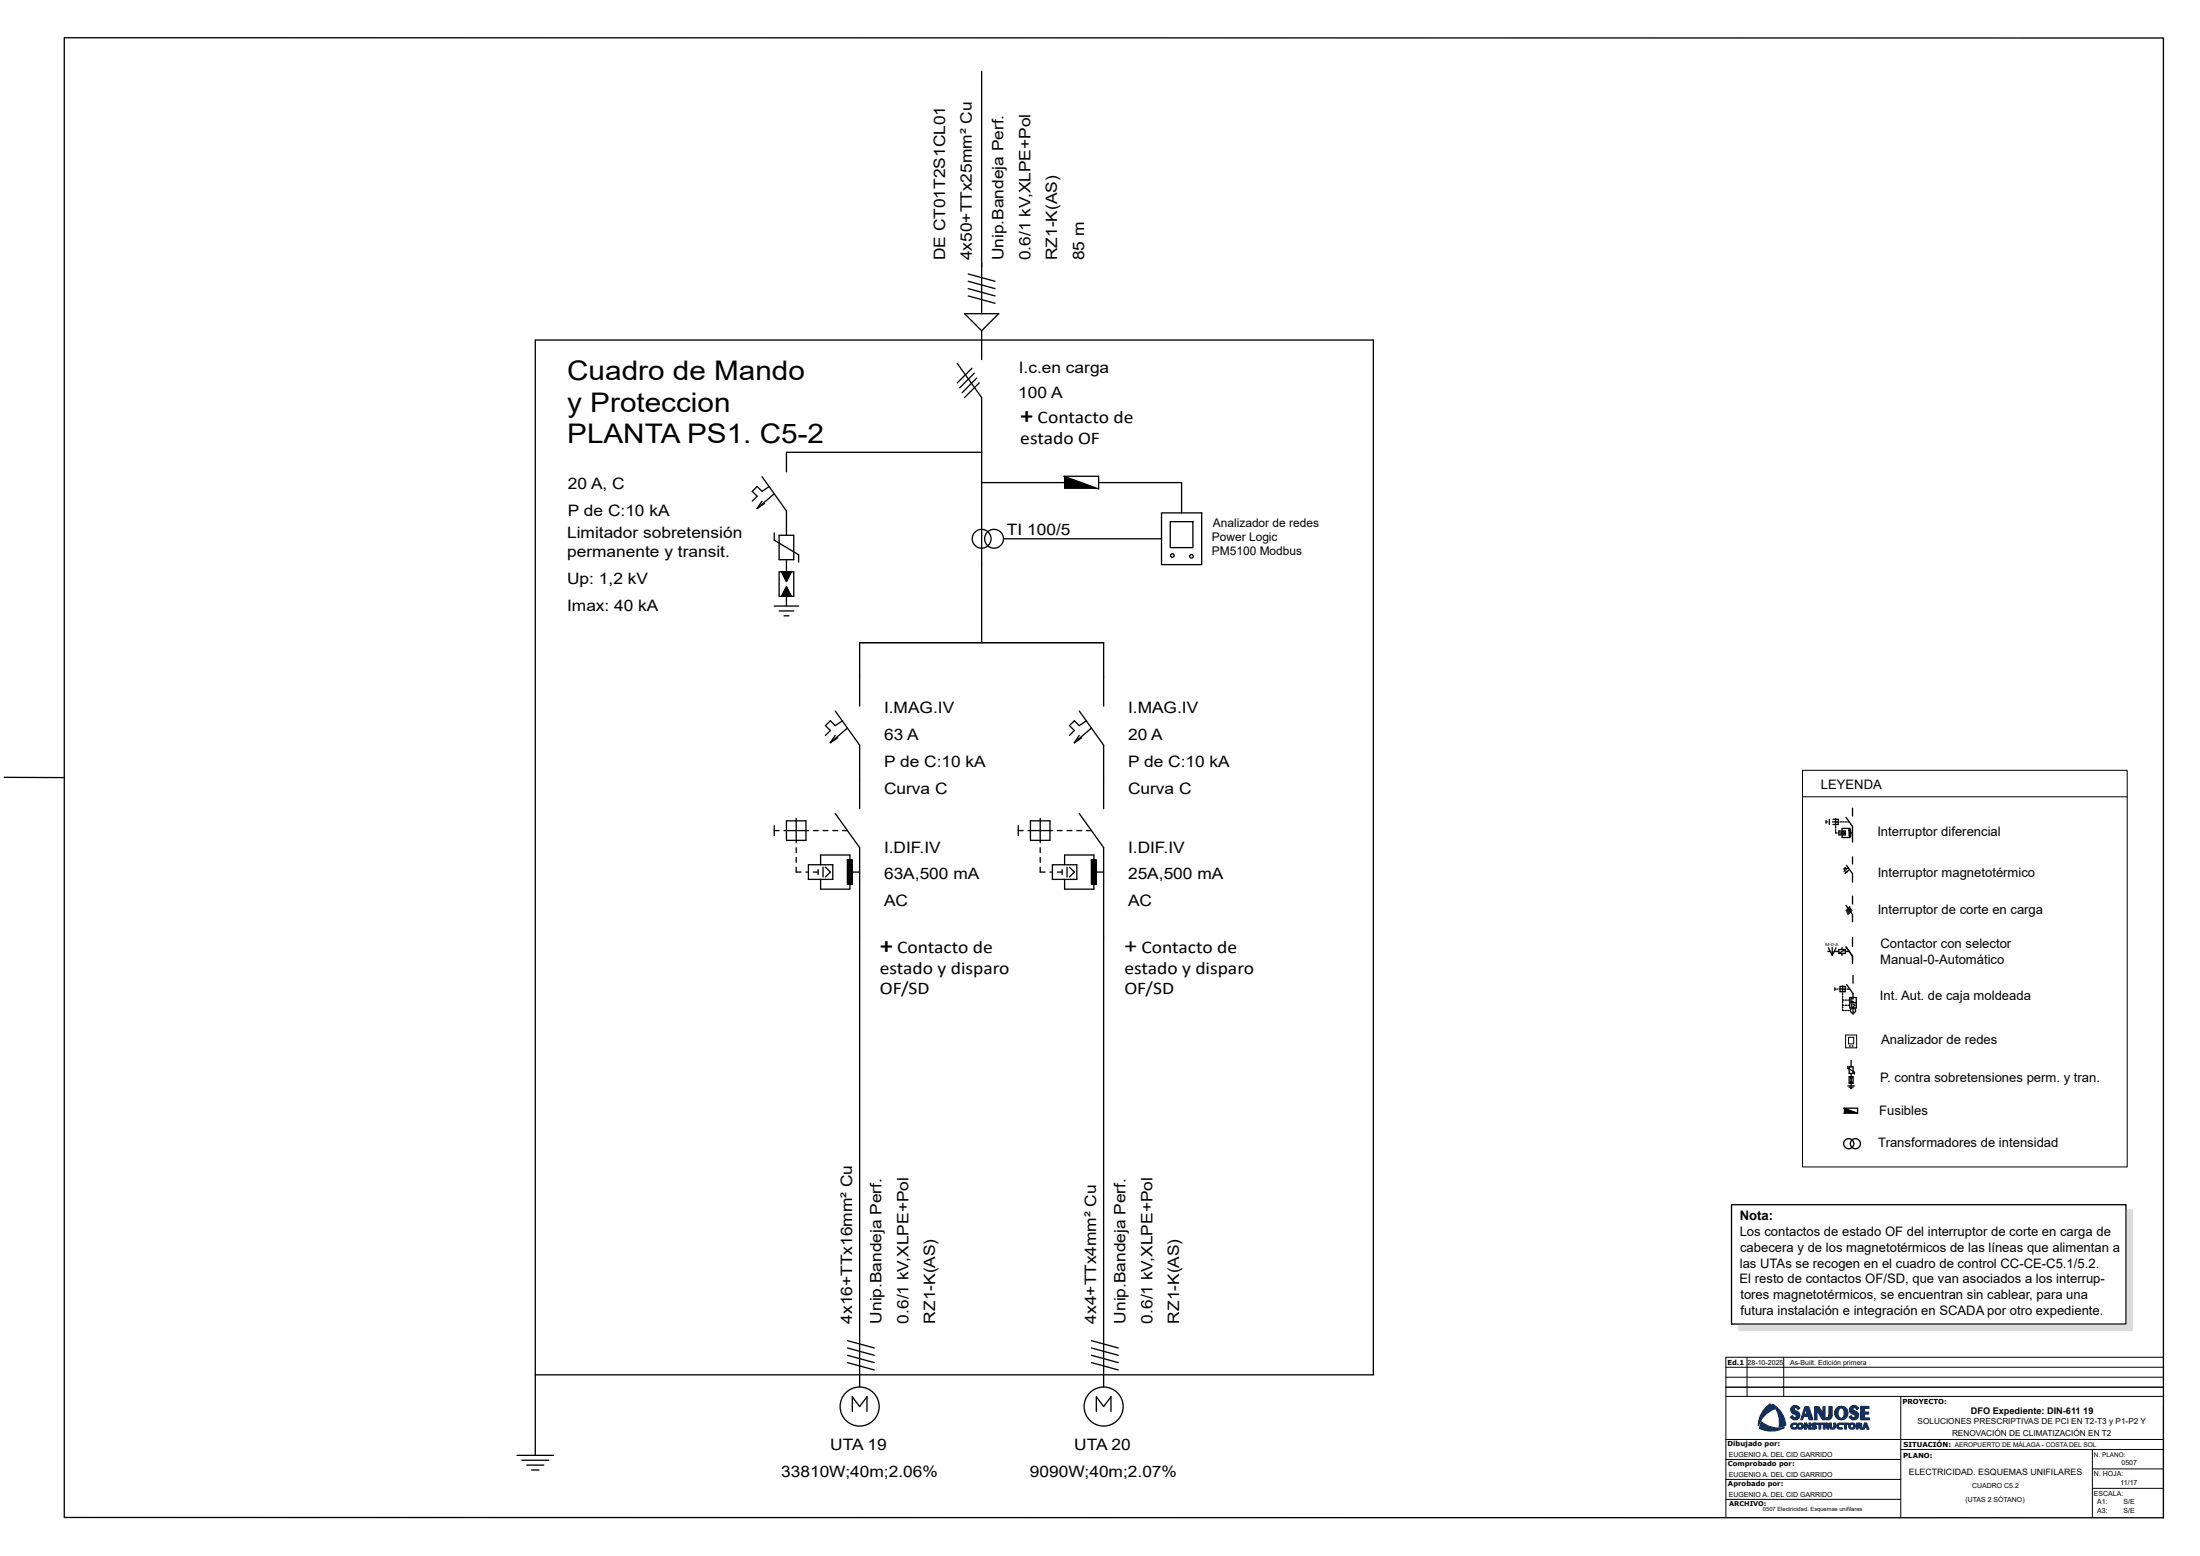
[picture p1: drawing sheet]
<svg xmlns="http://www.w3.org/2000/svg" width="420mm" height="297mm" viewBox="0 0 420 297" stroke-linecap="round" stroke-linejoin="round" font-family="sans-serif">
<!-- layer: LINEAS -->
<g fill="none" stroke="#000" stroke-width=".25">
<path d="M187.4 13.6v46.3M184.8 55.1l5.2 1.4M184.8 53.7l5.2 1.4M184.8 56.5l5.2 1.4M184.8 52.3l5.2 1.4M187.4 63.1v5.5M150.1 90.1v-3.8h37.3v36.4M203.1 90.9h6.6v2.4zM191.6 102.8h30.1M164.1 134.8v-12.1h46.6v12.1M164.1 142.2v12.1M210.7 142.2v12.1"/>
<path d="M164.1 161.8v102.9M210.7 161.8v102.9M161.8 258.7l5.1 1.4M161.8 257.3l5.1 1.4M161.8 255.9l5.1 1.4M208.4 258.7l5.1 1.4M208.4 257.3l5.1 1.4M208.4 255.9l5.1 1.4M161.8 260.1l5.1 1.4M208.4 260.1l5.1 1.4"/>
<circle cx="187.4" cy="102.8" r="1.8"/>
<circle cx="189.8" cy="102.8" r="1.8"/>
</g>
<!-- layer: SIMBOLOS -->
<g fill="none" stroke="#000" stroke-width=".25">
<path d="M184.1 59.9h6.6l-3.3 3.2zM182.7 69.4l4.7 6.5v10.4M185.5 70.3l-2.8 2.8M186 71.2l-2.8 2.8M186.5 72.2l-2.8 2.8M186.9 73.1l-2.8 2.8M145.5 91l4.6 6.5v4.7M145.5 95.7l-1 1.3M145.9 96.1l-1.4 .9M146.9 92.9l-1.4 .9-1-.9-.9 .9 .9 .9-.9 1M147.8 94.3l-3.3 2.7M147.8 101.7v1.4l4.7 2.8v1.4"/>
<path d="M147.8 115.7h4.7M148.7 102.2h2.8v4.6h-2.8zM148.7 109.2h2.8v4.6h-2.8zM148.7 116.6h2.8M149.2 109.2h1.9l-1 1.8zM149.7 117.5h.9M150.1 112l1 1.8h-1.9zM150.1 106.8v2.4M150.1 113.8v1.9M159.5 135.7l4.6 6.5M160.9 137.6l-1.4 .9-1-.9-.9 .9 .9 .9-.9 1M161.8 139l-3.3 2.8"/>
<path d="M206 135.7l4.7 6.5M207.4 137.6l-1.4 .9-.9-.9-.9 .9 .9 .9-.9 1M208.4 139l-3.3 2.8M147.8 158.5h.9M147.8 157.6v1.9M149.7 158.5h4.6M150.1 156.7h3.8v3.7h-3.8zM152 156.2v4.7M155.3 158.5h.9M157.1 158.5h1M159 158.5h.9M159.5 140.4l-1 1.4"/>
<path d="M159.5 155.3l4.6 6.5M159.9 140.8l-1.4 1M160.9 158.5h.9M194.4 158.5h.9M194.4 157.6v1.9M196.3 158.5h4.6M196.7 156.7h3.7v3.7h-3.7zM198.6 156.2v4.7M201.8 158.5h1M203.7 158.5h.9M205.6 158.5h.9M206 140.4l-.9 1.4"/>
<path d="M206 155.3l4.7 6.5M206.5 140.8l-1.4 1M207.4 158.5h1M152 161.8v.9M152 163.7v.9M152 165.5v1h.9M153.9 166.5h.4M154.3 165.1h4.7v2.8h-4.7zM155.3 166.5h.9M156.2 166v.9M156.7 167.9v1.8h5.5v-.9M157.1 165.5v1.9"/>
<path d="M157.6 165.5l.9 1-.9 .9M161.8 164.1h.9v4.7zM161.8 164.1l.9 4.7h-.9zM162.2 164.1v-.9h-5.5v1.9M162.7 166.5h1.4M198.6 165.5v1h.9M198.6 161.8v.9M198.6 163.7v.9M200.4 166.5h.5M200.9 165.1h4.7v2.8h-4.7zM201.8 166.5h1M202.8 166v.9"/>
<path d="M203.2 167.9v1.8h5.6v-.9M203.7 165.5v1.9M204.2 165.5l.9 1-.9 .9M208.4 164.1h.9v4.7zM208.4 164.1l.9 4.7h-.9zM208.8 164.1v-.9h-5.6v1.9M209.3 166.5h1.4M162.7 269.4v-2.8l1.4 1.9 1.4-1.9v2.8M209.3 269.4v-2.8l1.4 1.9 1.4-1.9v2.8"/>
<circle cx="164.1" cy="268.5" r="3.7"/>
<circle cx="210.7" cy="268.5" r="3.7"/>
</g>
<path d="M149.2 109.2h1.9l-1 1.8zM150.1 112l1 1.8h-1.9zM161.8 164.1h.9v4.7zM161.8 164.1l.9 4.7h-.9zM208.4 164.1h.9v4.7zM208.4 164.1l.9 4.7h-.9z" fill="none" stroke="#000" stroke-width=".19"/>
<path d="M149.2 109.2h1.9l-1 1.8zM150.1 112l1 1.8h-1.9zM161.8 164.1h.9v4.7zM161.8 164.1l.9 4.7h-.9zM208.4 164.1h.9v4.7zM208.4 164.1l.9 4.7h-.9z" fill="#000"/>
<!-- layer: RECUADRO -->
<path d="M98.7 277.8h7M99.6 278.7h5.2M100.6 279.7h3.2M102.2 262.4h160v-197.5h-160v212.9M101.5 280.6h1.4" fill="none" stroke="#000" stroke-width=".25"/>
<!-- layer: 0 -->
<g fill="none" stroke="#000" stroke-width=".25">
<path d="M187.4 92.1h18.5M209.7 92.1h15.9v5.8M221.7 97.9h7.7v9.9h-7.7zM223.4 99.6h4.3v4.9h-4.3z"/>
<circle cx="223.8" cy="106" r=".34"/>
<circle cx="227.5" cy="106.2" r=".34"/>
</g>
<!-- layer: LINEAS -->
<path d="M203.1 90.9l6.6 2.4h-6.6z" fill="#000"/>
<!-- layer: Cajetin -->
<path d="M12.3 7.2l400.7 .1v282.4l-400.7-.1z" fill="none" stroke="#000" stroke-width=".25"/>
<g fill="none" stroke="#000" stroke-width=".19">
<path d="M333.5 259.1v7.4M340.5 259.1v7.4M413 259.1h-83.5v30.6M329.5 274.8h83.5M329.5 264.8h83.5M329.5 262.9h83.5M329.5 278.6h33.4M329.5 266.5h83.5M362.9 276.7h50.1M362.9 266.5v23.2M399.5 276.7v13M413 268.4v21.3"/>
<path d="M329.5 286.2h33.4M399.5 280.4h13.5M399.5 284.1h13.5"/>
</g>
<path d="M337.2 268.6a5 5 0 0 0-1.5 3.5 5.2 5.2 0 0 1 3.1-3.2l-.3-.5a.6 .6 0 0 0-.6-.3 .6 .6 0 0 0-.5 .3zM338.4 268.1a5.2 5.2 0 0 1 1.3 4.2h.5a.6 .6 0 0 0 .6-.3 .6 .6 0 0 0 0-.7 5 5 0 0 0-2.4-3.2zM336.3 271.4l-.2 .5a.6 .6 0 0 0-.1 .7 .6 .6 0 0 0 .6 .3 5 5 0 0 0 4-.4 5.2 5.2 0 0 1-4.3-1.1z" fill-rule="evenodd" fill="#082f6d"/>
<path d="M336.3 271.4a5.2 5.2 0 0 0 4.3 1.1 5 5 0 0 1-4.6 .1v-.6zM337.4 268.4l.5-.4 .5 .4 .4 .5a5.2 5.2 0 0 0-3.1 3.2 5 5 0 0 1 1.7-3.7zM338.4 268.1a5 5 0 0 1 2.5 3.9l-.6 .3h-.6a5.2 5.2 0 0 0-1.3-4.2z" fill="none" stroke="#082f6d" stroke-width=".25"/>
<path d="M342.1 268.5a1.01 1.01 0 0 1 1.5 .3l-.3 .2a.39 .39 0 0 0-.4-.4 .39 .39 0 0 0-.4 .4l.1 .2a1.06 1.06 0 0 1 1 1.2 .98 .98 0 0 1-.9 .6 .98 .98 0 0 1-.9-.5l.3-.3a.41 .41 0 0 0 .5 .4 .41 .41 0 0 0 .4-.4l-.2-.1a.99 .99 0 0 1-.9-1.3z" fill-rule="evenodd" fill="#082f6d"/>
<path d="M342.2 268.5l.6-.2 .4 .1 .4 .4-.3 .2a.44 .44 0 0 0-.4-.3 .44 .44 0 0 0-.4 .2l.1 .3a.92 .92 0 0 1 .9 .6 .92 .92 0 0 1-.4 1.1l-.7 .1-.6-.5 .3-.3 .2 .2a.37 .37 0 0 0 .3 .2 .37 .37 0 0 0 .4-.2l-.1-.3a1.22 1.22 0 0 1-1-1.2z" fill="none" stroke="#082f6d" stroke-width=".25"/>
<path d="M344.6 269.1h.2l.2 .8h-.6zM344.6 268.5l-.8 2.5h.3l.2-.7h.9l.2 .7h.7l-.8-2.5z" fill-rule="evenodd" fill="#082f6d"/>
<path d="M344.6 268.5h.7l.8 2.5h-.7l-.2-.7h-.9l-.2 .7h-.3zM344.6 269.1h.2l.2 .8h-.6z" fill="none" stroke="#082f6d" stroke-width=".25"/>
<path d="M346.4 268.5h.8l.9 1.3-.1-1.3h.4v2.5h-.4l-1.2-1.8 .1 1.8h-.5z" fill-rule="evenodd" fill="#082f6d"/>
<path d="M346.4 268.5h.8l.9 1.3-.1-1.3h.4v2.5h-.4l-1.2-1.8 .1 1.8h-.5z" fill="none" stroke="#082f6d" stroke-width=".25"/>
<path d="M353.3 268.5a1.01 1.01 0 0 1 1.5 .3l-.3 .2a.39 .39 0 0 0-.4-.4 .39 .39 0 0 0-.4 .4l.1 .2a1.06 1.06 0 0 1 1 1.2 .98 .98 0 0 1-.9 .6 .98 .98 0 0 1-.9-.5l.4-.3a.41 .41 0 0 0 .4 .4 .41 .41 0 0 0 .4-.4l-.1-.1a.99 .99 0 0 1-1-1.3z" fill-rule="evenodd" fill="#082f6d"/>
<path d="M353.4 268.5l.6-.2 .4 .1 .4 .4-.3 .2a.44 .44 0 0 0-.3-.3 .44 .44 0 0 0-.5 .2l.1 .3a.92 .92 0 0 1 .9 .6 .92 .92 0 0 1-.4 1.1l-.6 .1-.7-.5 .4-.3 .1 .2a.37 .37 0 0 0 .3 .2 .37 .37 0 0 0 .4-.2l-.1-.3a1.22 1.22 0 0 1-1-1.2z" fill="none" stroke="#082f6d" stroke-width=".25"/>
<path d="M355.2 268.5h1.6v.3h-.9v.7h.8v.4h-.8v.7h1v.4h-1.7z" fill-rule="evenodd" fill="#082f6d"/>
<path d="M355.2 268.5h1.6v.3h-.9v.7h.8v.4h-.8v.7h1v.4h-1.7z" fill="none" stroke="#082f6d" stroke-width=".25"/>
<path d="M350.2 269.7a1.3 1.3 0 0 1 2.6 0 1.3 1.3 0 0 1-2.6 0zM351.2 268.8a1.14 1.14 0 0 0 .4 1.9 1.27 1.27 0 0 0 0-2z" fill-rule="evenodd" fill="#082f6d"/>
<g fill="none" stroke="#082f6d" stroke-width=".25">
<path d="M351.2 268.8h.1a.95 .95 0 0 1 .7 1.4 .54 .54 0 0 1-.5 .6 .54 .54 0 0 1-.5-.6l-.1-.8z"/>
<circle cx="351.5" cy="269.7" r="1.27"/>
</g>
<path d="M352.9 272.2a.65 .65 0 0 0 1.3 0 .65 .65 0 0 0-1.3 0zM353.2 272.2a.4 .4 0 0 0 .8 0 .4 .4 0 0 0-.8 0zM351.8 271.6v.3h.4v.9h.3v-.9h.4v-.3zM350.8 271.8l.6-.2 .3 .1-.1 .2a.43 .43 0 0 0-.5 0 .43 .43 0 0 0 0 .6 .43 .43 0 0 0 .5 0l.1 .2a.64 .64 0 0 1-.8 0 .64 .64 0 0 1-.1-.9zM349.3 271.6h.3v.8l.3 .2 .2-.2v-.8h.3v.7a.57 .57 0 0 1-.5 .5 .57 .57 0 0 1-.6-.5zM346.9 271.6v.3h.4v.9h.3v-.9h.4v-.3zM345.9 271.8v.3l.6 .4h-.6v.2a.5 .5 0 0 0 .6 .1 .5 .5 0 0 0 .2-.6l-.5-.3h.5v-.2l-.4-.1zM343 272.2a.65 .65 0 0 0 1.3 0 .65 .65 0 0 0-1.3 0zM343.3 272.2a.4 .4 0 0 0 .8 0 .4 .4 0 0 0-.8 0zM342 271.8l.6-.2 .3 .1v.2a.43 .43 0 0 0-.6 0 .43 .43 0 0 0 0 .6 .43 .43 0 0 0 .6 0v.2a.64 .64 0 0 1-.8 0 .64 .64 0 0 1-.1-.9zM354.7 271.8l.1 .4a.22 .22 0 0 0 .3-.1 .22 .22 0 0 0-.1-.3 .22 .22 0 0 0-.3 0zM354.4 271.7v1.1h.3l.1-.5 .2 .1 .1 .4h.3l-.3-.6 .3-.2a.66 .66 0 0 0-1-.3zM348.4 271.8l.1 .4a.22 .22 0 0 0 .3-.1 .22 .22 0 0 0-.1-.3 .22 .22 0 0 0-.3 0zM348.1 271.7v1.1h.3l.1-.5 .2 .1 .1 .4h.3l-.3-.6 .3-.2a.66 .66 0 0 0-1-.3zM344.5 271.6h.4l.5 .8v-.8h.2v1.2h-.3l-.5-.9v.9h-.3z" fill-rule="evenodd" fill="#082f6d"/>
<g fill="none" stroke="#082f6d" stroke-width=".25">
<path d="M342 271.9l.7-.3 .2 .1v.2a.42 .42 0 0 0-.6 0 .42 .42 0 0 0 0 .6 .42 .42 0 0 0 .6 0v.2l-.5 .1a.56 .56 0 0 1-.4-.9zM344.5 271.6h.4l.5 .8v-.8h.2v1.2h-.3l-.5-.9v.9h-.3zM346.3 272a.39 .39 0 0 1 .5 .4 .39 .39 0 0 1-.5 .4l-.4-.1v-.2l.5 .1M346.3 271.8l.4 .1v-.2a.5 .5 0 0 0-.5-.1 .5 .5 0 0 0-.3 .5l.5 .2M346.9 271.6h1.1v.3h-.4v.9h-.3v-.9h-.4zM348.1 271.7a.62 .62 0 0 1 1 .3l-.3 .2 .3 .6h-.3l-.1-.4-.2-.1-.1 .5h-.3zM348.4 271.8h.3a.21 .21 0 0 1 0 .3 .21 .21 0 0 1-.3 .1zM349.3 271.6h.3v.8l.3 .2 .2-.2v-.8h.3v.7a.57 .57 0 0 1-.5 .5 .57 .57 0 0 1-.6-.5zM350.7 271.9l.8-.3 .2 .1-.1 .2a.42 .42 0 0 0-.5 0 .42 .42 0 0 0 0 .6 .42 .42 0 0 0 .5 0l.1 .2-.5 .1a.56 .56 0 0 1-.5-.9zM351.8 271.6h1.1v.3h-.4v.9h-.3v-.9h-.4zM354.4 271.7a.62 .62 0 0 1 1 .3l-.3 .2 .3 .6h-.3l-.1-.4-.2-.1-.1 .5h-.3zM354.7 271.8h.3a.21 .21 0 0 1 0 .3 .21 .21 0 0 1-.3 .1z"/>
<circle cx="343.6" cy="272.2" r=".61"/>
<circle cx="343.7" cy="272.2" r=".37"/>
<circle cx="353.5" cy="272.2" r=".61"/>
<circle cx="353.6" cy="272.2" r=".37"/>
</g>
<path d="M346.3 271.8v.2" fill="none" stroke="#082f6d" stroke-width=".2"/>
<path d="M346.4 272.3v.3" fill="none" stroke="#082f6d" stroke-width=".23"/>
<path d="M356 271.6l-.5 1.2h.4l.1-.3h.4l.1 .3h.3l-.5-1.2zM356.2 271.8l.1 .5h-.3z" fill-rule="evenodd" fill="#082f6d"/>
<path d="M356 271.6h.3l.5 1.2h-.3l-.1-.3h-.4l-.1 .3h-.4zM356.2 271.8l.1 .5h-.3z" fill="none" stroke="#082f6d" stroke-width=".25"/>
<path d="M349.2 268.5h.6v1.7a.85 .85 0 0 1-1.2 .7v-.3h.4l.2-.3z" fill-rule="evenodd" fill="#082f6d"/>
<path d="M349.2 268.5h.6v1.7a.85 .85 0 0 1-1.2 .7v-.3h.4l.1-.2z" fill="none" stroke="#082f6d" stroke-width=".25"/>
<!-- layer: 0 -->
<path d="M.8 148.4h11.5" fill="none" stroke="#000" stroke-width=".25"/>
<!-- layer: Cajetin -->
<path d="M329.5 261h83.5M329.5 282.4h33.4" fill="none" stroke="#000" stroke-width=".19"/>
<!-- layer: TEXTO -->
<path d="M330.6 229.9h75.3v22.8h-75.3z" fill="none" stroke="#000" stroke-width=".25"/>
<path d="M406.1 230.9h1v23.1l-1-1z" fill="none" stroke="#dbdbdb" stroke-width=".19"/>
<path d="M406.1 230.9h1v23.1l-1-1z" fill="#dbdbdb"/>
<path d="M331.9 253h74.2l1 1h-75.2z" fill="none" stroke="#dbdbdb" stroke-width=".19"/>
<path d="M331.9 253h74.2l1 1h-75.2z" fill="#dbdbdb"/>
<!-- layer: RF-IE-DIBUJO SIMBOLOS -->
<g fill="none" stroke="#000" stroke-width=".19">
<path d="M352.3 197.6h2.2v2.4h-2.2zM352.9 198h1v1.2h-1z"/>
<circle cx="353.2" cy="199.7" r=".08"/>
<circle cx="353.7" cy="199.7" r=".08"/>
</g>
<!-- layer: RF-IE-TEXTO -->
<path d="M344.1 147h62v75.7h-62zM344.1 152.1h62" fill="none" stroke="#000" stroke-width=".19"/>
<!-- layer: SIMBOLOS -->
<g fill="none" stroke="#000" stroke-width=".25">
<path d="M348.6 156.9h.3M348.6 156.6v.5M349.2 156.4v1M349.8 156.9h1.3M349.9 156.4h1v1h-1M350.4 156.3v1.2M350.4 157.7v.3M350.4 158.2v.3M350.4 158.7v.3h.3M350.9 159h.2M351.1 158.6h1.2v.8h-1.2zM351.3 156.9h.3"/>
<path d="M351.3 159h.3M351.6 158.9v.2M351.7 159.4v.5h1.5v-.3M351.8 156.9h.2M351.8 158.7v.5M351.9 158.7l.3 .3-.3 .2M352.3 156.9h.2M352.4 156l1.3 1.7M352.8 156.9h.2M353 158.4h.3v1.2zM353 158.4l.3 1.2h-.3zM353.2 158.4v-.3h-1.5v.5"/>
<path d="M353.3 159h.4M352.4 172.8l1.3 1.8v1.3M352.5 166.3l-.2 .4M352.5 165.2l1.2 1.6M352.6 166.4l-.3 .3M352.9 165.6l-.4 .3-.2-.3-.3 .3 .3 .2-.3 .2M353.1 166l-.8 .7M353.2 173.1l-.8 .7M353.3 173.3l-.8 .8M353.4 173.6l-.7 .7M353.5 173.8l-.7 .8M350.3 188.8h.1"/>
<path d="M350.3 188.5v.5M350.7 188.8h.2M351.2 188.8h1.2M351.3 188.3h1v1h-1zM351.7 180.9v.3M351.7 182v.4M351.8 188.2v1.2M351.8 189.7v.2M351.8 190.2v.2M351.8 190.6v.3h.2M351.8 191.1v.3M351.8 191.6v.3h.2"/>
<path d="M351.8 192.1v.3M351.8 192.6v.3h.2M352.3 191.9h.2M352.3 190.9h.2M352.3 192.9h.2M352.3 181.2v.8h-1.3M352.3 181.2h-1.3v.8M352.3 181.2l-1.3 .8M352.3 181.6h.7M352.4 180.7l1.3 1.8M352.5 187.9l1.3 1.8v.9h-.4v.5h.4v.3M352.6 188.8h.5"/>
<path d="M352.8 191.9h.2M352.8 190.9h.2M352.8 192.9h.2M353.1 190.4h1.3v2h-1.3zM353.1 191.4h1.3M353.5 191.6v.5M353.8 191.6l.3 .3-.3 .2M352.8 203.5v.4l1.2 .7v.4M352.8 207.3h1.2M353 203.6h.8v1.3h-.8zM353 205.5h.8v1.3h-.8zM353 207.5h.8"/>
<path d="M353.1 205.5h.5l-.2 .5zM353.3 207.8h.2M353.4 206.3l.2 .5h-.5zM353.4 202.4v1.2M353.4 204.9v.6M353.4 206.8v.5"/>
<circle cx="353.8" cy="192.9" r=".5"/>
</g>
<!-- layer: LINEAS -->
<g fill="none" stroke="#000" stroke-width=".25">
<path d="M353.7 154.3v1.5M353.7 157.7v3M353.7 163.5v1.4M353.7 166.8v1.6M353.7 171.1v1.5M353.7 182.5v1.4M353.8 186.2v1.5M353.8 192.4v1.2M352 212.5h2.6M352 211.5h2.6v1z"/>
<circle cx="352.9" cy="218.3" r=".97"/>
<circle cx="354.2" cy="218.3" r=".97"/>
</g>
<!-- layer: SIMBOLOS -->
<path d="M353 158.4h.3v1.2zM353 158.4l.3 1.2h-.3zM353.1 205.5h.5l-.2 .5zM353.4 206.3l.2 .5h-.5z" fill="none" stroke="#000" stroke-width=".19"/>
<path d="M353 158.4h.3v1.2zM353 158.4l.3 1.2h-.3zM353.1 205.5h.5l-.2 .5zM353.4 206.3l.2 .5h-.5z" fill="#000"/>
<!-- layer: 0 -->
<path d="M353.7 179v1.6M348.9 181.6h.5M349 180.9l.8 1.4M349.8 180.8v1.5M350.2 181.6h.8M350.5 180.9l-.7 1.4" fill="none" stroke="#000" stroke-width=".25"/>
<!-- layer: LINEAS -->
<path d="M352 211.5l2.6 1h-2.6z" fill="#000"/>
<g font-size="5.2">
<text x="108.3" y="72.5">Cuadro de Mando</text>
<text x="108.3" y="78.6">y Proteccion</text>
<text x="108.3" y="84.6">PLANTA PS1. C5-2</text>
</g>
<g font-size="4.4">
<text x="194.8" y="80.8">+</text>
<text x="168" y="182">+</text>
<text x="214.7" y="181.9">+</text>
</g>
<g font-size="3.4">
<text x="198.1" y="80.8">Contacto de</text>
<text x="194.8" y="84.7">estado OF</text>
<text x="168" y="185.9">estado y disparo</text>
<text x="171.3" y="182">Contacto de</text>
<text x="214.7" y="185.8">estado y disparo</text>
<text x="217.9" y="181.9">Contacto de</text>
<text x="168" y="189.8">OF/SD</text>
<text x="214.6" y="189.7">OF/SD</text>
</g>
<g font-size="3">
<text x="180.4" y="49.7" transform="rotate(-90 180.4 49.7)">DE CT01T2S1CL01</text>
<text x="185.5" y="49.7" transform="rotate(-90 185.5 49.7)">4x50+TTx25mm² Cu</text>
<text x="191.6" y="49.7" transform="rotate(-90 191.6 49.7)">Unip.Bandeja Perf.</text>
<text x="196.7" y="49.7" transform="rotate(-90 196.7 49.7)">0.6/1 kV,XLPE+Pol</text>
<text x="201.8" y="49.7" transform="rotate(-90 201.8 49.7)">RZ1-K(AS)</text>
<text x="207" y="49.7" transform="rotate(-90 207 49.7)">85 m</text>
<text x="194.5" y="71.2">I.c.en carga</text>
<text x="194.4" y="75.9">100 A</text>
<text x="108.4" y="93.3">20 A, C</text>
<text x="108.4" y="98.4">P de C:10 kA</text>
<text x="108.3" y="106.4">permanente y transit.</text>
<text x="108.3" y="102.8">Limitador sobretensión</text>
<text x="192.2" y="102">TI 100/5</text>
<text x="108.3" y="111.5">Up: 1,2 kV</text>
<text x="108.3" y="116.6">Imax: 40 kA</text>
<text x="168.8" y="136.2">I.MAG.IV</text>
<text x="215.4" y="136.2">I.MAG.IV</text>
<text x="168.8" y="141.3">63 A</text>
<text x="215.4" y="141.3">20 A</text>
<text x="168.8" y="146.4">P de C:10 kA</text>
<text x="215.4" y="146.4">P de C:10 kA</text>
<text x="168.8" y="151.6">Curva C</text>
<text x="215.4" y="151.6">Curva C</text>
<text x="168.8" y="162.7">I.DIF.IV</text>
<text x="168.8" y="167.9">63A,500 mA</text>
<text x="215.4" y="162.7">I.DIF.IV</text>
<text x="215.4" y="167.9">25A,500 mA</text>
<text x="168.8" y="173">AC</text>
<text x="215.4" y="173">AC</text>
<text x="162.7" y="252.6" transform="rotate(-90 162.7 252.6)">4x16+TTx16mm² Cu</text>
<text x="168.3" y="252.6" transform="rotate(-90 168.3 252.6)">Unip.Bandeja Perf.</text>
<text x="173.4" y="252.6" transform="rotate(-90 173.4 252.6)">0.6/1 kV,XLPE+Pol</text>
<text x="178.6" y="252.6" transform="rotate(-90 178.6 252.6)">RZ1-K(AS)</text>
<text x="209.3" y="252.6" transform="rotate(-90 209.3 252.6)">4x4+TTx4mm² Cu</text>
<text x="214.9" y="252.6" transform="rotate(-90 214.9 252.6)">Unip.Bandeja Perf.</text>
<text x="220" y="252.6" transform="rotate(-90 220 252.6)">0.6/1 kV,XLPE+Pol</text>
<text x="225.1" y="252.6" transform="rotate(-90 225.1 252.6)">RZ1-K(AS)</text>
<text x="149.1" y="282">33810W;40m;2.06%</text>
<text x="158.5" y="276.9">UTA 19</text>
<text x="196.6" y="282">9090W;40m;2.07%</text>
<text x="205.1" y="276.9">UTA 20</text>
</g>
<g font-size="2.5">
<text x="347.6" y="150.6">LEYENDA</text>
<text x="358.4" y="159.7">Interruptor diferencial</text>
<text x="358.5" y="167.3">Interruptor magnetotérmico</text>
<text x="358.5" y="174.5">Interruptor de corte en carga</text>
<text x="359" y="184">Manual-0-Automático</text>
<text x="359" y="181">Contactor con selector</text>
<text x="358.9" y="190.9">Int. Aut. de caja moldeada</text>
<text x="359.1" y="199.3">Analizador de redes</text>
<text x="358.9" y="206.5">P. contra sobretensiones perm. y tran.</text>
<text x="358.8" y="212.9">Fusibles</text>
<text x="358.6" y="218.9">Transformadores de intensidad</text>
<text x="332.1" y="232.9">Nota:</text>
<text x="332.1" y="235.9">Los contactos de estado OF del interruptor de corte en carga de</text>
<text x="332.2" y="238.9">cabecera y de los magnetotérmicos de las líneas que alimentan a</text>
<text x="332.1" y="244.9">El resto de contactos OF/SD, que van asociados a los interrup-</text>
<text x="332.1" y="241.9">las UTAs se recogen en el cuadro de control CC-CE-C5.1/5.2.</text>
<text x="332.3" y="247.9">tores magnetotérmicos, se encuentran sin cablear, para una</text>
<text x="332.3" y="250.9">futura instalación e integración en SCADA por otro expediente.</text>
</g>
<g font-size="2.3">
<text x="231.6" y="100.5">Analizador de redes</text>
<text x="231.4" y="103.2">Power Logic</text>
<text x="231.4" y="106">PM5100 Modbus</text>
</g>
<g font-size="1.7">
<text x="376.2" y="269.9">DFO Expediente: DIN-611 19</text>
<text x="364.4" y="281.5">ELECTRICIDAD. ESQUEMAS UNIFILARES</text>
</g>
<g font-size="1.6">
<text x="366.1" y="271.8">SOLUCIONES PRESCRIPTIVAS DE PCI EN T2-T3 y P1-P2 Y</text>
<text x="372.7" y="274">RENOVACIÓN DE CLIMATIZACIÓN EN T2</text>
</g>
<g font-size="1.3">
<text x="329.8" y="260.6">Ed.1</text>
<text x="333.6" y="260.6">28-10-2025</text>
<text x="341.8" y="260.6">As-Built. Edición primera</text>
<text x="363.2" y="268">PROYECTO:</text>
<text x="329.8" y="276.1">Dibujado por:</text>
<text x="329.8" y="279.9">Comprobado por:</text>
<text x="330" y="278">EUGENIO A. DEL CID GARRIDO</text>
<text x="330" y="281.8">EUGENIO A. DEL CID GARRIDO</text>
<text x="363.3" y="278.2">PLANO:</text>
<text x="363.4" y="276.2">SITUACIÓN: AEROPUERTO DE MÁLAGA - COSTA DEL SOL</text>
<text x="399.8" y="281.8">N. HOJA:</text>
<text x="405" y="279.7">0507</text>
<text x="329.9" y="283.7">Aprobado por:</text>
<text x="330" y="285.7">EUGENIO A. DEL CID GARRIDO</text>
<text x="330.1" y="287.5">ARCHIVO:</text>
<text x="375.2" y="286.6">(UTAS 2 SÓTANO)</text>
<text x="376.5" y="284.1">CUADRO C5.2</text>
<text x="399.7" y="285.5">ESCALA:</text>
<text x="400.4" y="287.1">A1:</text>
<text x="404.8" y="283.4">11/17</text>
<text x="405.4" y="287.1">S/E</text>
<text x="400.4" y="288.9">A3:</text>
<text x="405.4" y="288.9">S/E</text>
</g>
<text font-size="1.2" x="399.8" y="278.1">N. PLANO:</text>
<text font-size="1.1" x="336.6" y="288.4">0507 Electricidad. Esquemas unifilares</text>
<text font-size=".9" x="348.4" y="180.5">M‐0‐A</text>
</svg>
